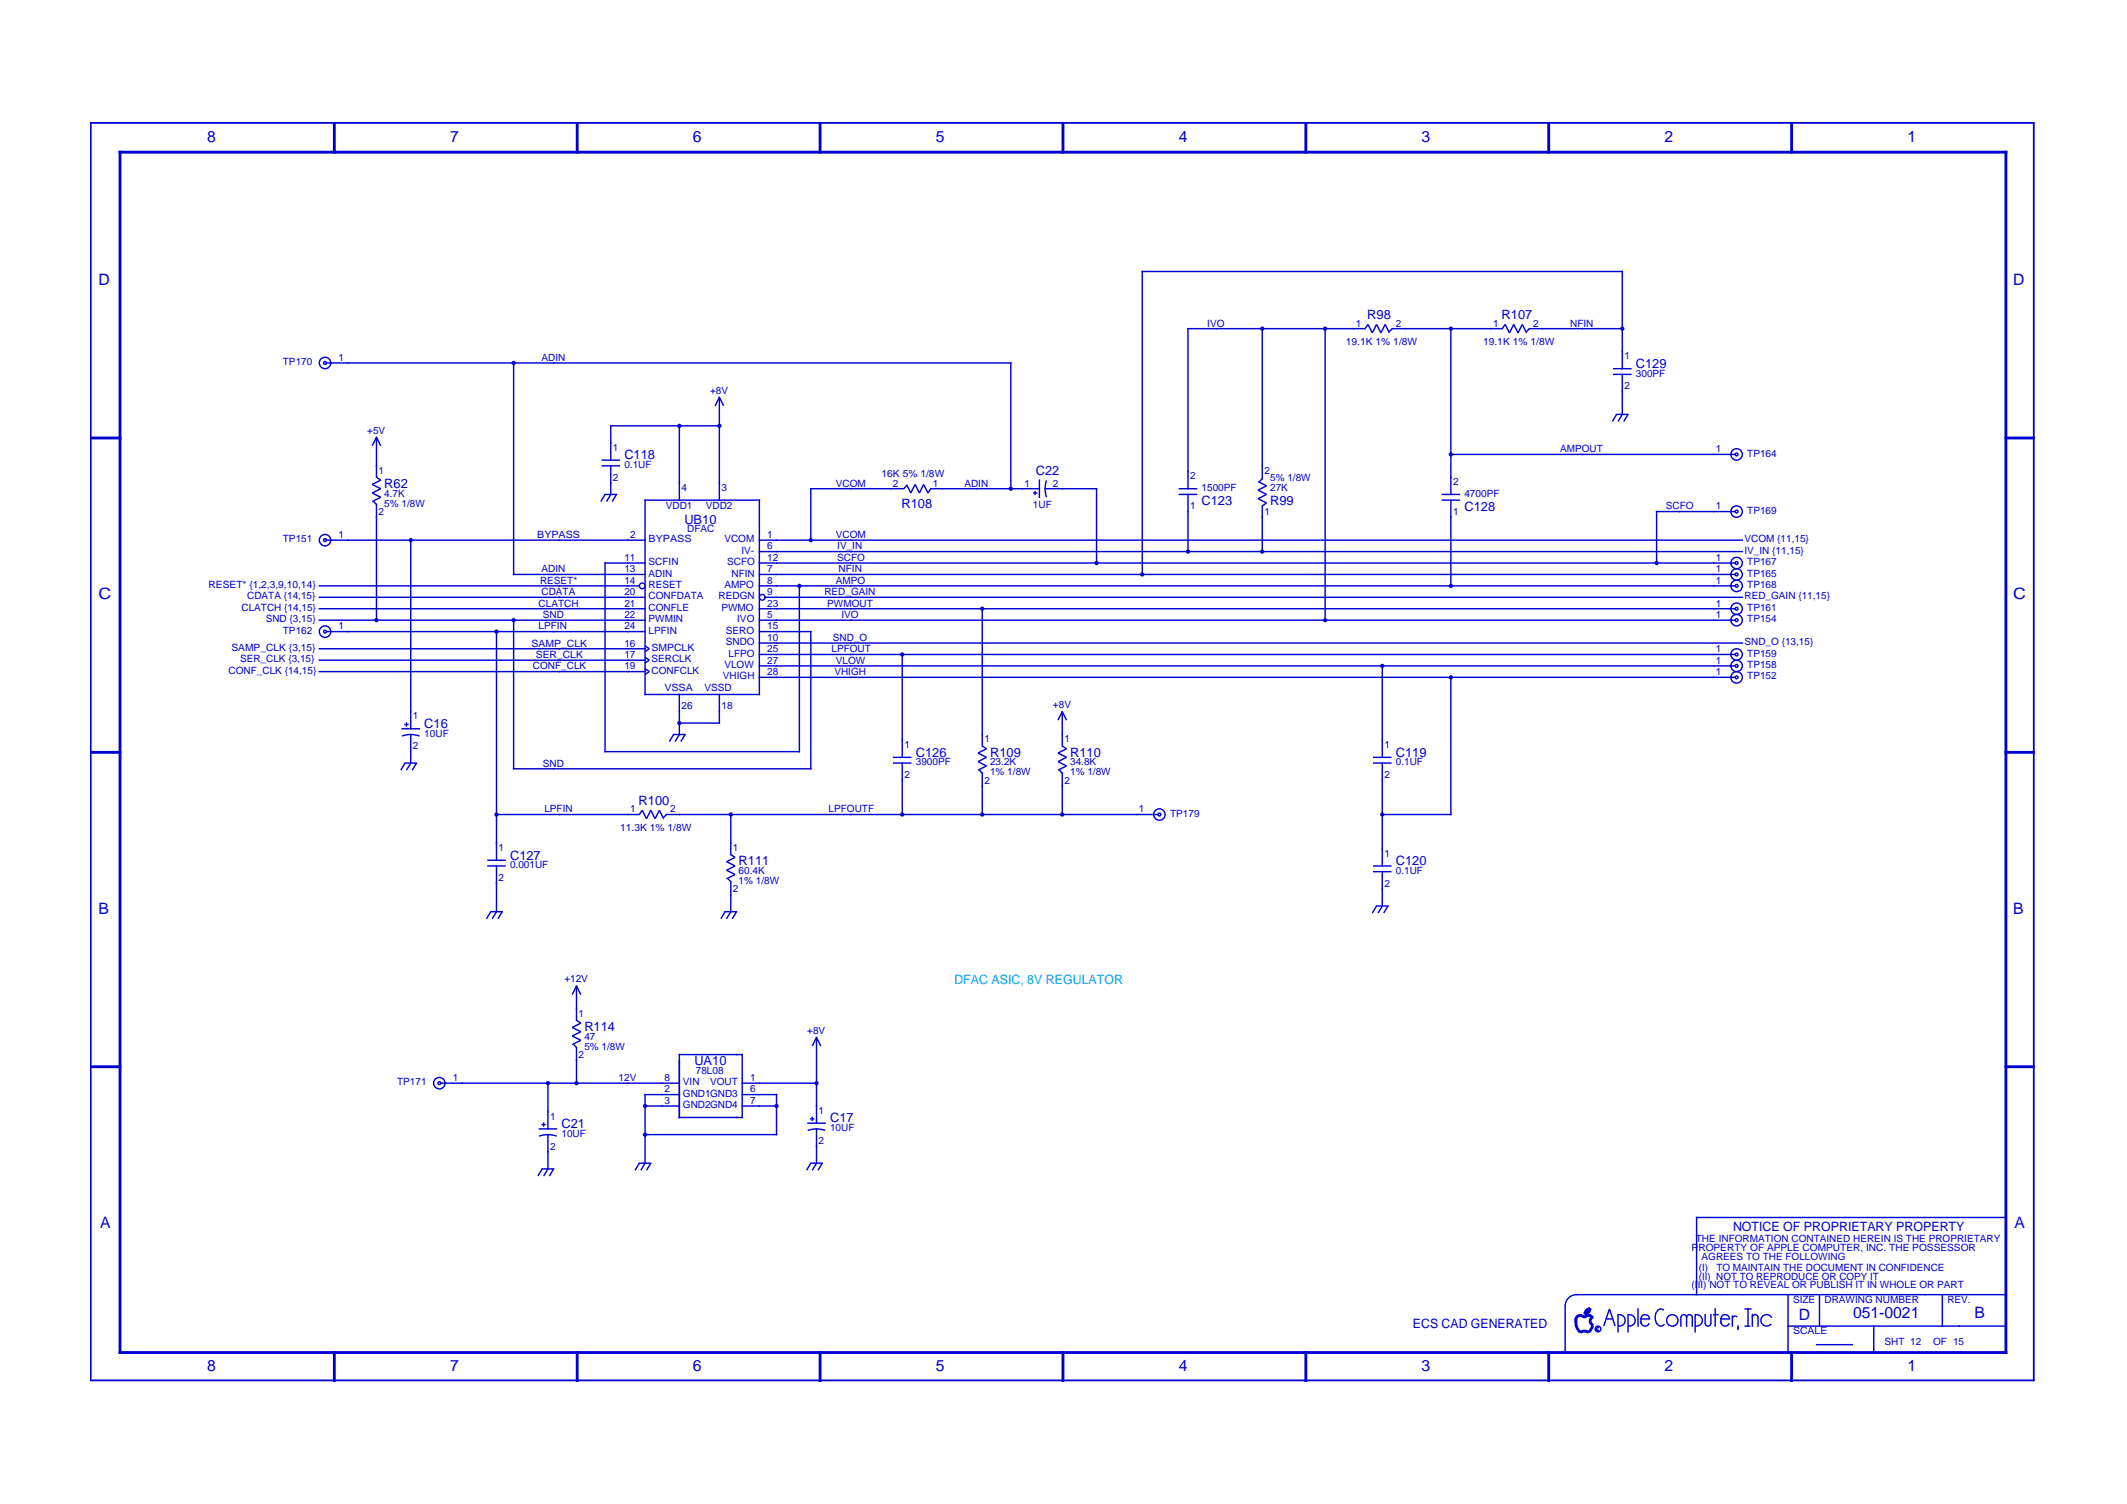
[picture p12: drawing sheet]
<svg xmlns="http://www.w3.org/2000/svg" width="420mm" height="297mm" viewBox="0 0 420 297" stroke-linecap="round" stroke-linejoin="round" font-family="sans-serif">
<path d="M17.8 24.3h384.1M17.9 24.1v248.7M401.7 24.1v248.7M17.8 272.6h384.1" fill="none" stroke="#0000d3" stroke-width=".35"/>
<g fill="none" stroke="#0000d3" stroke-width=".56">
<path d="M23.4 30.1h373.1M23.7 29.8v237.6M66 24.1v6.2M114 24.1v6.2M162 24.1v6.2M210 24.1v6.2M258 24.1v6.2M305.9 24.1v6.2M353.9 24.1v6.2M396.2 29.8v237.6M17.8 86.5h6.2M396 86.5h5.9"/>
<path d="M17.8 148.6h6.2M396 148.6h5.9M17.8 210.7h6.2M396 210.7h5.9M313.4 259.9l.7-.1 .5 .5M313.4 259.9a.81 .81 0 0 1-1.1-.1 .85 .85 0 0 0-1 .8M313.4 258.8l.7-.4a1.18 1.18 0 0 1-1.1 1.1zM23.4 267.1h373.1M66 266.8v6M114 266.8v6M162 266.8v6M210 266.8v6"/>
<path d="M258 266.8v6M305.9 266.8v6M311.3 260.3v.9M311.3 260.9a2.54 2.54 0 0 0 .9 2.2M312.1 263.2a1.41 1.41 0 0 1 1.7 0M314.6 261.8l-.3 .7-.5 .6M314.7 260.1a.85 .85 0 0 0-.6 .9 .85 .85 0 0 0 .7 .7M353.9 266.8v6"/>
</g>
<g fill="none" stroke="#0000d3" stroke-width=".28">
<path d="M225.5 53.6h95.1M225.6 53.5v60.1M320.5 53.5v19.5M64.3 71.7h135.5M101.5 71.5v42.1M142.1 78.3v20.6M199.7 71.5v25.2M234.5 64.9h35.3M234.7 64.8v31.9M249.3 64.8v29.9M261.8 64.8v57.8M269.7 64.9l.5-.8 .9 1.7 .8-1.7 .9 1.7 .8-1.7 .9 1.7"/>
<path d="M274.9 64.9h22M275 64.9l-.5 .6M286.6 64.8v33M296.8 64.9l.5-.8 .9 1.7 .8-1.7 .9 1.7 .8-1.7 .9 1.7M302 64.9h18.6M302.1 64.9l-.5 .6M318.6 73.9h3.7M318.6 72.8h3.7M320.5 73.8v8.2M73.5 88.1l.9-1.7 .8 1.7M73.8 99.1l.6 .5M74.4 86.2v8.2"/>
<path d="M74.4 99.5v23.1M74.4 94.3l.8 .5-1.7 .9 1.7 .8-1.7 .9 1.7 .8-1.7 .9M118.8 92h3.7M118.8 90.9h3.7M119.4 97.6h2.5M119.5 97.6l-.8 1.5M120.5 84.1h21.7M120.6 84v7M120.6 91.9v5.9M120.6 97.6l-.8 1.5M121.8 97.6l-.9 1.5M127.3 98.8h22.8"/>
<path d="M127.4 98.6v38.7M134.2 84v14.9M141.3 80.2l.8-1.7 .8 1.7M150 98.6v38.7M160 96.5h18.6M160.2 96.4v10.4M179.1 96l-.6 .5M179.1 95.7l.8 1.7 .9-1.7 .8 1.7 .9-1.7 .8 1.7 .6-.9M183.7 96.5h21.8M204 97.4h.9M204.5 96.9v.9M205.3 94.7v3.7"/>
<path d="M206.3 96.5h10.4M206.7 94.9l-.3 1.6 .3 1.7M216.6 96.4v14.9M232.8 96.5h3.7M232.8 97.6h3.7M234.7 97.5v11.6M248.5 95.1l1.7 .9-1.7 .8 1.7 .8-1.7 .9 1.7 .8-.9 .6M249.3 99.8v9.3M249.3 94.5l-.5 .6M284.8 98.8h3.6M284.8 97.6h3.6M286.5 89.7h56.4"/>
<path d="M286.6 98.6v17.3M319.2 81.8h2.5M319.3 81.8l-.8 1.5M320.5 81.8l-.9 1.5M321.6 81.8l-.9 1.5M62.9 118h64.7M62.9 115.7h63.5M64.3 106.7h63.3M81.1 106.5v37.6M101.3 113.5h26.3M119.4 111.2h8.2M119.5 111.1v37.5"/>
<path d="M149.9 115.7h193M149.9 106.7h194.4M149.9 108.9h194.4M149.9 111.2h193M149.9 113.5h193M151 118h193.3M157.9 115.6v33M327.1 101h15.8M327.2 100.9v10.4M62.9 120.2h64.7M62.9 122.5h64.7M62.9 132.6h64.7"/>
<path d="M62.9 130.4h64.7M62.9 128.1h64.7M64.3 124.7h63.3M98.1 124.6v45.4M101.5 122.3v29.7M127.3 137.2h22.8M127.4 132.1l.9 .5-.9 .6M127.4 129.8l.9 .6-.9 .6M127.4 127.6l.9 .5-.9 .6M134.2 137v8.2M142.1 137v5.9M149.9 120.2h193"/>
<path d="M149.9 122.5h193M149.9 124.7h10.4M149.9 127h194.4M149.9 129.3h193M149.9 131.5h193M149.9 133.8h193M160.2 124.6v27.4M178.2 129.1v20.6M194 120.1v27.4M273 131.4v18.3M286.6 133.6v27.4M79.3 143.9h3.7"/>
<path d="M79.4 145.4l1.7-.3 1.8 .3M79.9 143.1h.8M79.9 150.7h2.5M80 150.7l-.8 1.4M80.3 142.7v.8M81.1 144.9v5.9M81.1 150.7l-.8 1.4M82.3 150.7l-.9 1.4M101.3 151.8h59M119.4 148.4h38.6M132.9 145.1h2.6M133.1 145.1l-.9 1.4"/>
<path d="M134.1 142.8h8.1M134.2 145.1l-.9 1.4M135.3 145.1l-.8 1.4M176.4 150.7h3.7M176.4 149.6h3.7M178.2 150.6v10.4M193.5 152.1l.5 .6M194 152.5v8.5M194 147.3l.9 .6-1.7 .8 1.7 .9-1.7 .8 1.7 .9-1.7 .8M209 142.2l.8-1.7 .9 1.7M209.3 152.1l.5 .6M209.8 140.4v7.1"/>
<path d="M209.8 152.5v8.5M209.8 147.3l.9 .6-1.7 .8 1.7 .9-1.7 .8 1.7 .9-1.7 .8M271.2 150.7h3.7M271.2 149.6h3.7M273 150.6v20.6M96.2 171h3.7M96.2 169.9h3.7M97.9 160.9h28.5M98.1 170.9v9.3M126.3 160.9l.6-.9 .8 1.7 .9-1.7 .8 1.7 .8-1.7 .9 1.7M131.5 160.9h97.4M131.7 160.9l-.6 .5"/>
<path d="M143.8 173.6l.6 .5M144.4 160.7v8.2M144.4 174v6.2M144.4 168.8l.8 .5-1.7 .9 1.7 .8-1.7 .9 1.7 .8-1.7 .9M271.2 172.2h3.7M271.2 171h3.7M271.8 178.9h2.5M271.9 178.9l-.8 1.4M272.9 160.9h13.8M273 172v7.1M273 178.9l-.8 1.4M274.2 178.9l-.9 1.4"/>
<path d="M96.8 180.1h2.5M96.9 180.1l-.8 1.4M98.1 180.1l-.9 1.4M99.2 180.1l-.8 1.4M113 196.4l.9-1.7 .8 1.7M113.9 194.6v7M143.1 180.1h2.5M143.2 180.1l-.8 1.4M144.4 180.1l-.9 1.4M145.5 180.1l-.9 1.4M86.9 213.9h47.4M108.2 213.8v9.3"/>
<path d="M113.3 206.3l.6 .6M113.9 206.7v7.4M113.9 201.5l.8 .6-1.7 .8 1.7 .9-1.7 .8 1.7 .9-1.7 .8M127.3 218.4h7M127.3 216.2h7M127.4 216v13.9M134.1 208.3h12.7M134.2 208.1v12.7M146.5 218.4h7M146.5 216.2h7M146.5 213.9h14.9M146.6 208.1v12.7"/>
<path d="M153.4 216v8.2M160.4 206.6l.9-1.7 .8 1.7M161.3 204.8v17.2M106.4 223h3.7M106.5 224.4l1.7-.3 1.8 .3M107 222.1h.8M107 230.9h2.5M107.1 230.9l-.8 1.4M107.4 221.7v.8M108.2 223.9v7.1M108.2 230.9l-.8 1.4M109.4 230.9l-.9 1.4"/>
<path d="M126.2 229.7h2.5M126.3 229.7l-.9 1.4M127.3 224.1h26.2M127.4 229.7l-.8 1.4M128.6 229.7l-.9 1.4M134.1 220.7h12.7M159.5 221.8h3.6M159.6 223.3l1.7-.3 1.7 .3M160 221h.9M160 229.7h2.6M160.2 229.7l-.9 1.4M160.4 220.6v.8"/>
<path d="M161.3 222.8v7.1M161.3 229.7l-.9 1.4M162.4 229.7l-.8 1.4M309.2 257.8v9.3M311.3 255.7h84.9M311.4 255.7a2.26 2.26 0 0 0-2.2 2.3M319.6 259.5v3.7M319.6 259.7a1.13 1.13 0 0 1 1.4 1.1 1.13 1.13 0 0 1-1.4 1.1M321.6 259.5v3.7M321.6 259.7a1.13 1.13 0 0 1 1.4 1.1 1.13 1.13 0 0 1-1.4 1.1M323.6 258.4v3.6M327.2 259.1a2.54 2.54 0 0 0 .1 2.5"/>
<path d="M327.5 258.8l-.3 .3M328.7 258.8l-.7-.3-.6 .4M334.9 259.5v3.7M334.9 259.7a1.13 1.13 0 0 1 1.4 1.1 1.13 1.13 0 0 1-1.4 1.1M335 240.5h61.2M335.1 240.3v15.5M336.8 259.5v2M338 259.5v2M338.4 259.6h1.1M338.8 258.4v3.6M342.2 259.8v2.2M344.6 258.5h1.4"/>
<path d="M345.3 258.4v3.6M346.1 259.5v2.5M353.2 255.6v11.5M359.4 255.6v6.4M383.7 255.6v6.4M315.9 262.3a.28 .28 0 0 0-.4 0 .28 .28 0 0 0 0 .4 .28 .28 0 0 0 .4 0M316.8 261.9l1.1-3.4 1.2 3.4M317.2 260.5h1.4M324 260.5h2M324.1 260.5a.85 .85 0 0 1 .9-.9 .85 .85 0 0 1 .8 .9M324.1 260.3v1.2M324.2 261.3a.85 .85 0 0 0 .8 .6 .85 .85 0 0 0 .8-.6"/>
<path d="M327.2 261.3l.3 .3M328.8 261.5l-.6 .4-.7-.2M332 260.2a.56 .56 0 0 1 .6-.6 .56 .56 0 0 1 .6 .6 .56 .56 0 0 1 .5-.6 .56 .56 0 0 1 .6 .6M332 260.1v1.9M333.2 260.1v1.9M334.3 260.1v1.9M336.8 261.3a.56 .56 0 0 0 .6 .6 .56 .56 0 0 0 .6-.6M339.8 260.5h2M339.9 260.5a.85 .85 0 0 1 .9-.9 .85 .85 0 0 1 .8 .9M339.9 260.3v1.2M340 261.3a.85 .85 0 0 0 .8 .6 .85 .85 0 0 0 .8-.6M343.2 260.1l-.5-.2-.4 .3"/>
<path d="M343.3 261.8v.8M344.6 261.9h1.1M346.1 260.2a.56 .56 0 0 1 .6-.6 .56 .56 0 0 1 .6 .6M347.3 260.1v1.9M350 260.3a1.13 1.13 0 0 0-1.7-.5 1.13 1.13 0 0 0-.1 1.8 1.13 1.13 0 0 0 1.7-.1M353.1 261.9h43.1M358.7 265.6h7.3M370.1 261.8v5.3"/>
<circle cx="64.2" cy="71.7" r=".28"/>
<circle cx="64.2" cy="71.7" r="1.13"/>
<circle cx="101.5" cy="71.7" r=".28"/>
<circle cx="249.3" cy="64.9" r=".28"/>
<circle cx="261.8" cy="64.9" r=".28"/>
<circle cx="286.6" cy="64.9" r=".28"/>
<circle cx="320.5" cy="64.9" r=".28"/>
<circle cx="134.2" cy="84.1" r=".28"/>
<circle cx="142.1" cy="84.1" r=".28"/>
<circle cx="199.7" cy="96.5" r=".28"/>
<circle cx="286.6" cy="89.7" r=".28"/>
<circle cx="343" cy="89.7" r=".28"/>
<circle cx="343" cy="89.7" r="1.13"/>
<circle cx="64.2" cy="106.7" r=".28"/>
<circle cx="64.2" cy="106.7" r="1.13"/>
<circle cx="81.1" cy="106.7" r=".28"/>
<circle cx="126.9" cy="115.7" r=".56"/>
<circle cx="150.6" cy="118" r=".56"/>
<circle cx="157.9" cy="115.7" r=".28"/>
<circle cx="160.2" cy="106.7" r=".28"/>
<circle cx="216.6" cy="111.2" r=".28"/>
<circle cx="225.6" cy="113.5" r=".28"/>
<circle cx="234.7" cy="108.9" r=".28"/>
<circle cx="249.3" cy="108.9" r=".28"/>
<circle cx="286.6" cy="115.7" r=".28"/>
<circle cx="327.2" cy="111.2" r=".28"/>
<circle cx="343" cy="113.5" r=".28"/>
<circle cx="343" cy="101" r=".28"/>
<circle cx="343" cy="115.7" r=".28"/>
<circle cx="343" cy="111.2" r=".28"/>
<circle cx="343" cy="111.2" r="1.13"/>
<circle cx="343" cy="115.7" r="1.13"/>
<circle cx="343" cy="101" r="1.13"/>
<circle cx="343" cy="113.5" r="1.13"/>
<circle cx="64.2" cy="124.7" r=".28"/>
<circle cx="64.2" cy="124.7" r="1.13"/>
<circle cx="74.4" cy="122.5" r=".28"/>
<circle cx="98.1" cy="124.7" r=".28"/>
<circle cx="101.5" cy="122.5" r=".28"/>
<circle cx="178.2" cy="129.3" r=".28"/>
<circle cx="194" cy="120.2" r=".28"/>
<circle cx="261.8" cy="122.5" r=".28"/>
<circle cx="273" cy="131.5" r=".28"/>
<circle cx="286.6" cy="133.8" r=".28"/>
<circle cx="343" cy="120.2" r=".28"/>
<circle cx="343" cy="129.3" r=".28"/>
<circle cx="343" cy="122.5" r=".28"/>
<circle cx="343" cy="133.8" r=".28"/>
<circle cx="343" cy="131.5" r=".28"/>
<circle cx="343" cy="133.8" r="1.13"/>
<circle cx="343" cy="122.5" r="1.13"/>
<circle cx="343" cy="120.2" r="1.13"/>
<circle cx="343" cy="131.5" r="1.13"/>
<circle cx="343" cy="129.3" r="1.13"/>
<circle cx="134.2" cy="142.8" r=".28"/>
<circle cx="98.1" cy="160.9" r=".28"/>
<circle cx="144.4" cy="160.9" r=".28"/>
<circle cx="178.2" cy="160.9" r=".28"/>
<circle cx="194" cy="160.9" r=".28"/>
<circle cx="209.8" cy="160.9" r=".28"/>
<circle cx="229" cy="160.9" r=".28"/>
<circle cx="229" cy="160.9" r="1.13"/>
<circle cx="273" cy="160.9" r=".28"/>
<circle cx="86.8" cy="213.9" r=".28"/>
<circle cx="86.8" cy="213.9" r="1.13"/>
<circle cx="108.2" cy="213.9" r=".28"/>
<circle cx="113.9" cy="213.9" r=".28"/>
<circle cx="127.4" cy="218.4" r=".28"/>
<circle cx="153.4" cy="218.4" r=".28"/>
<circle cx="161.3" cy="213.9" r=".28"/>
<circle cx="127.4" cy="224.1" r=".28"/>
<circle cx="315.7" cy="262.5" r=".56"/>
<circle cx="330.3" cy="260.8" r="1.13"/>
</g>
<g font-size="3.1" fill="#0000d3">
<text x="40.9" y="28.1">8</text>
<text x="88.9" y="28.1">7</text>
<text x="136.9" y="28.1">6</text>
<text x="184.9" y="28.1">5</text>
<text x="232.8" y="28.1">4</text>
<text x="280.8" y="28.1">3</text>
<text x="328.8" y="28.1">2</text>
<text x="376.8" y="28.1">1</text>
<text x="19.5" y="56.3">D</text>
<text x="397.7" y="56.3">D</text>
<text x="19.5" y="118.4">C</text>
<text x="397.7" y="118.4">C</text>
<text x="19.5" y="180.5">B</text>
<text x="397.7" y="180.5">B</text>
<text x="19.8" y="242.6">A</text>
<text x="397.9" y="242.6">A</text>
<text x="355.3" y="260.6">D</text>
<text x="366" y="260.3">051-0021</text>
<text x="390" y="260.3">B</text>
<text x="40.9" y="270.8">8</text>
<text x="88.9" y="270.8">7</text>
<text x="136.9" y="270.8">6</text>
<text x="184.9" y="270.8">5</text>
<text x="232.8" y="270.8">4</text>
<text x="280.8" y="270.8">3</text>
<text x="328.8" y="270.8">2</text>
<text x="376.8" y="270.8">1</text>
</g>
<g font-size="2.5" fill="#0000d3">
<text x="270.1" y="63.1">R98</text>
<text x="296.6" y="63.1">R107</text>
<text x="323.1" y="72.7">C129</text>
<text x="123.3" y="90.7">C118</text>
<text x="204.6" y="93.8">C22</text>
<text x="75.9" y="96.4">R62</text>
<text x="178.1" y="100.3">R108</text>
<text x="237.3" y="99.8">C123</text>
<text x="250.9" y="99.8">R99</text>
<text x="289.3" y="100.9">C128</text>
<text x="135.2" y="103.4">UB10</text>
<text x="83.8" y="143.8">C16</text>
<text x="180.9" y="149.4">C126</text>
<text x="195.6" y="149.4">R109</text>
<text x="211.4" y="149.4">R110</text>
<text x="275.7" y="149.4">C119</text>
<text x="126.2" y="159">R100</text>
<text x="100.8" y="169.8">C127</text>
<text x="145.9" y="170.9">R111</text>
<text x="275.7" y="170.9">C120</text>
<text x="115.4" y="203.6">R114</text>
<text x="137.2" y="210.4">UA10</text>
<text x="164" y="221.7">C17</text>
<text x="110.9" y="222.8">C21</text>
<text x="342.3" y="243.1">NOTICE OF PROPRIETARY PROPERTY</text>
<text x="279.1" y="262.3">ECS CAD GENERATED</text>
</g>
<text font-size="2.5" fill="#02abea" x="188.5" y="194.3">DFAC ASIC, 8V REGULATOR</text>
<g font-size="2" fill="#0000d3">
<text x="238.5" y="64.5">IVO</text>
<text x="267.8" y="64.5">1</text>
<text x="275.7" y="64.5">2</text>
<text x="294.9" y="64.5">1</text>
<text x="302.8" y="64.5">2</text>
<text x="310.2" y="64.5">NFIN</text>
<text x="66.9" y="71.3">1</text>
<text x="107" y="71.3">ADIN</text>
<text x="265.9" y="68.2">19.1K 1% 1/8W</text>
<text x="292.9" y="68.2">19.1K 1% 1/8W</text>
<text x="320.9" y="71">1</text>
<text x="55.9" y="72.1">TP170</text>
<text x="140.3" y="77.8">+8V</text>
<text x="320.9" y="76.9">2</text>
<text x="323.1" y="74.4">300PF</text>
<text x="72.5" y="85.7">+5V</text>
<text x="121.1" y="89">1</text>
<text x="308.2" y="89.3">AMPOUT</text>
<text x="338.9" y="89.3">1</text>
<text x="74.8" y="93.6">1</text>
<text x="121.1" y="95">2</text>
<text x="123.3" y="92.4">0.1UF</text>
<text x="174.1" y="94.1">16K 5% 1/8W</text>
<text x="235.1" y="94.7">2</text>
<text x="249.8" y="93.6">2</text>
<text x="250.9" y="95">5% 1/8W</text>
<text x="287" y="95.8">2</text>
<text x="345.2" y="90.2">TP164</text>
<text x="74.8" y="101.7">2</text>
<text x="75.9" y="98.1">4.7K</text>
<text x="75.9" y="100">5% 1/8W</text>
<text x="131.5" y="100.6">VDD1</text>
<text x="134.6" y="96.9">4</text>
<text x="139.4" y="100.6">VDD2</text>
<text x="142.5" y="96.9">3</text>
<text x="165.1" y="96.1">VCOM</text>
<text x="176.4" y="96.1">2</text>
<text x="184.3" y="96.1">1</text>
<text x="190.5" y="96.1">ADIN</text>
<text x="202.4" y="96.1">1</text>
<text x="204" y="100.3">1UF</text>
<text x="208" y="96.1">2</text>
<text x="235.1" y="100.6">1</text>
<text x="237.3" y="96.9">1500PF</text>
<text x="249.8" y="101.7">1</text>
<text x="250.9" y="96.9">27K</text>
<text x="287" y="101.7">1</text>
<text x="289.3" y="98.1">4700PF</text>
<text x="329.1" y="100.6">SCFO</text>
<text x="338.9" y="100.6">1</text>
<text x="345.2" y="101.5">TP169</text>
<text x="55.9" y="107.1">TP151</text>
<text x="66.9" y="106.3">1</text>
<text x="106.1" y="106.3">BYPASS</text>
<text x="124.5" y="106.3">2</text>
<text x="128.1" y="107.1">BYPASS</text>
<text x="135.7" y="105.1">DFAC</text>
<text x="143.1" y="107.1">VCOM</text>
<text x="151.6" y="106.3">1</text>
<text x="165.1" y="106.3">VCOM</text>
<text x="344.6" y="107.1">VCOM {11,15}</text>
<text x="107" y="113">ADIN</text>
<text x="123.3" y="113">13</text>
<text x="123.3" y="110.8">11</text>
<text x="128.1" y="113.9">ADIN</text>
<text x="128.1" y="111.6">SCFIN</text>
<text x="143.7" y="111.6">SCFO</text>
<text x="144.5" y="113.9">NFIN</text>
<text x="146.5" y="109.4">IV-</text>
<text x="151.6" y="108.5">6</text>
<text x="151.6" y="113">7</text>
<text x="151.6" y="110.8">12</text>
<text x="165.4" y="108.5">IV_IN</text>
<text x="165.4" y="110.8">SCFO</text>
<text x="165.7" y="113">NFIN</text>
<text x="338.9" y="110.8">1</text>
<text x="338.9" y="113">1</text>
<text x="344.6" y="109.4">IV_IN {11,15}</text>
<text x="345.2" y="111.6">TP167</text>
<text x="345.2" y="113.9">TP165</text>
<text x="41.2" y="116.1">RESET* {1,2,3,9,10,14}</text>
<text x="48.8" y="118.4">CDATA {14,15}</text>
<text x="106.4" y="119.8">CLATCH</text>
<text x="106.7" y="115.3">RESET*</text>
<text x="107" y="117.5">CDATA</text>
<text x="123.3" y="117.5">20</text>
<text x="123.3" y="119.8">21</text>
<text x="123.3" y="115.3">14</text>
<text x="128.1" y="118.4">CONFDATA</text>
<text x="128.1" y="116.1">RESET</text>
<text x="142" y="118.4">REDGN</text>
<text x="143.1" y="116.1">AMPO</text>
<text x="151.6" y="115.3">8</text>
<text x="151.6" y="119.8">23</text>
<text x="151.6" y="117.5">9</text>
<text x="162.8" y="117.5">RED_GAIN</text>
<text x="163.4" y="119.8">PWMOUT</text>
<text x="165.1" y="115.3">AMPO</text>
<text x="338.9" y="115.3">1</text>
<text x="338.9" y="119.8">1</text>
<text x="344.6" y="118.4">RED_GAIN {11,15}</text>
<text x="345.2" y="116.1">TP168</text>
<text x="47.7" y="120.6">CLATCH {14,15}</text>
<text x="52.5" y="122.9">SND {3,15}</text>
<text x="55.9" y="125.2">TP162</text>
<text x="66.9" y="124.3">1</text>
<text x="106.4" y="124.3">LPFIN</text>
<text x="107.2" y="122.1">SND</text>
<text x="123.3" y="124.3">24</text>
<text x="123.3" y="122.1">22</text>
<text x="128.1" y="120.6">CONFLE</text>
<text x="128.1" y="125.2">LPFIN</text>
<text x="128.1" y="122.9">PWMIN</text>
<text x="142.5" y="120.7">PWMO</text>
<text x="143.4" y="125.2">SERO</text>
<text x="145.6" y="122.9">IVO</text>
<text x="151.6" y="122.1">5</text>
<text x="151.6" y="124.3">15</text>
<text x="166.2" y="122.1">IVO</text>
<text x="338.9" y="122.1">1</text>
<text x="345.2" y="122.9">TP154</text>
<text x="345.2" y="120.6">TP161</text>
<text x="45.7" y="128.6">SAMP_CLK {3,15}</text>
<text x="47.4" y="130.8">SER_CLK {3,15}</text>
<text x="105" y="127.7">SAMP_CLK</text>
<text x="105.8" y="130">SER_CLK</text>
<text x="123.3" y="130">17</text>
<text x="123.3" y="127.7">16</text>
<text x="128.7" y="130.8">SERCLK</text>
<text x="128.7" y="128.6">SMPCLK</text>
<text x="143.1" y="131.9">VLOW</text>
<text x="143.4" y="127.4">SNDO</text>
<text x="143.9" y="129.7">LFPO</text>
<text x="151.6" y="128.8">25</text>
<text x="151.6" y="126.6">10</text>
<text x="151.6" y="131.1">27</text>
<text x="164.3" y="128.8">LPFOUT</text>
<text x="164.5" y="126.6">SND_O</text>
<text x="165.1" y="131.1">VLOW</text>
<text x="338.9" y="128.8">1</text>
<text x="338.9" y="131.1">1</text>
<text x="344.6" y="127.4">SND_O {13,15}</text>
<text x="345.2" y="129.7">TP159</text>
<text x="345.2" y="131.9">TP158</text>
<text x="45.2" y="133.1">CONF_CLK {14,15}</text>
<text x="105.3" y="132.2">CONF_CLK</text>
<text x="123.3" y="132.2">19</text>
<text x="128.7" y="133.1">CONFCLK</text>
<text x="131.2" y="136.5">VSSA</text>
<text x="139.1" y="136.5">VSSD</text>
<text x="142.8" y="134.2">VHIGH</text>
<text x="151.6" y="133.4">28</text>
<text x="164.8" y="133.3">VHIGH</text>
<text x="338.9" y="133.3">1</text>
<text x="345.2" y="134.2">TP152</text>
<text x="81.6" y="142.1">1</text>
<text x="134.6" y="140.1">26</text>
<text x="142.5" y="140.1">18</text>
<text x="208" y="139.8">+8V</text>
<text x="81.6" y="148">2</text>
<text x="83.8" y="145.5">10UF</text>
<text x="178.6" y="147.7">1</text>
<text x="194.5" y="146.6">1</text>
<text x="210.3" y="146.6">1</text>
<text x="273.5" y="147.7">1</text>
<text x="107.2" y="151.4">SND</text>
<text x="178.6" y="153.7">2</text>
<text x="180.9" y="151.1">3900PF</text>
<text x="194.5" y="154.8">2</text>
<text x="195.6" y="151.1">23.2K</text>
<text x="195.6" y="153.1">1% 1/8W</text>
<text x="210.3" y="154.8">2</text>
<text x="211.4" y="151.1">34.8K</text>
<text x="211.4" y="153.1">1% 1/8W</text>
<text x="273.5" y="153.7">2</text>
<text x="275.7" y="151.1">0.1UF</text>
<text x="107.5" y="160.4">LPFIN</text>
<text x="124.5" y="160.4">1</text>
<text x="132.4" y="160.4">2</text>
<text x="163.7" y="160.4">LPFOUTF</text>
<text x="224.9" y="160.4">1</text>
<text x="231.1" y="161.3">TP179</text>
<text x="122.5" y="164.1">11.3K 1% 1/8W</text>
<text x="98.5" y="168.1">1</text>
<text x="98.5" y="174">2</text>
<text x="100.8" y="171.4">0.001UF</text>
<text x="144.8" y="168.1">1</text>
<text x="145.9" y="172.6">60.4K</text>
<text x="273.5" y="169.2">1</text>
<text x="275.7" y="172.6">0.1UF</text>
<text x="144.8" y="176.2">2</text>
<text x="145.9" y="174.6">1% 1/8W</text>
<text x="273.5" y="175.1">2</text>
<text x="111.5" y="194">+12V</text>
<text x="114.3" y="200.8">1</text>
<text x="114.3" y="209">2</text>
<text x="115.4" y="205.3">47</text>
<text x="115.4" y="207.3">5% 1/8W</text>
<text x="159.5" y="204.2">+8V</text>
<text x="78.5" y="214.3">TP171</text>
<text x="89.5" y="213.5">1</text>
<text x="122.2" y="213.5">12V</text>
<text x="131.2" y="215.8">2</text>
<text x="131.2" y="213.5">8</text>
<text x="134.9" y="214.3">VIN</text>
<text x="137.4" y="212.1">78L08</text>
<text x="140.3" y="214.3">VOUT</text>
<text x="148.2" y="213.5">1</text>
<text x="148.2" y="215.8">6</text>
<text x="108.7" y="221.1">1</text>
<text x="131.2" y="218">3</text>
<text x="134.9" y="216.6">GND1GND3</text>
<text x="134.9" y="218.9">GND2GND4</text>
<text x="148.2" y="218">7</text>
<text x="161.7" y="220">1</text>
<text x="108.7" y="227">2</text>
<text x="110.9" y="224.5">10UF</text>
<text x="161.7" y="225.9">2</text>
<text x="164" y="223.4">10UF</text>
<text x="335" y="245.4">THE INFORMATION CONTAINED HEREIN IS THE PROPRIETARY</text>
<text x="334.2" y="247.1">PROPERTY OF APPLE COMPUTER, INC. THE POSSESSOR</text>
<text x="335.6" y="251">(I)</text>
<text x="336.1" y="248.8">AGREES TO THE FOLLOWING</text>
<text x="339.1" y="251">TO MAINTAIN THE DOCUMENT IN CONFIDENCE</text>
<text x="334.2" y="254.4">(III) NOT TO REVEAL OR PUBLISH IT IN WHOLE OR PART</text>
<text x="335.6" y="252.7">(II) NOT TO REPRODUCE OR COPY IT</text>
<text x="354.2" y="257.2">SIZE</text>
<text x="360.4" y="257.2">DRAWING NUMBER</text>
<text x="384.7" y="257.2">REV.</text>
<text x="354.2" y="263.5">SCALE</text>
<text x="372.3" y="265.7">SHT 12</text>
<text x="381.8" y="265.7">OF 15</text>
</g>
</svg>
